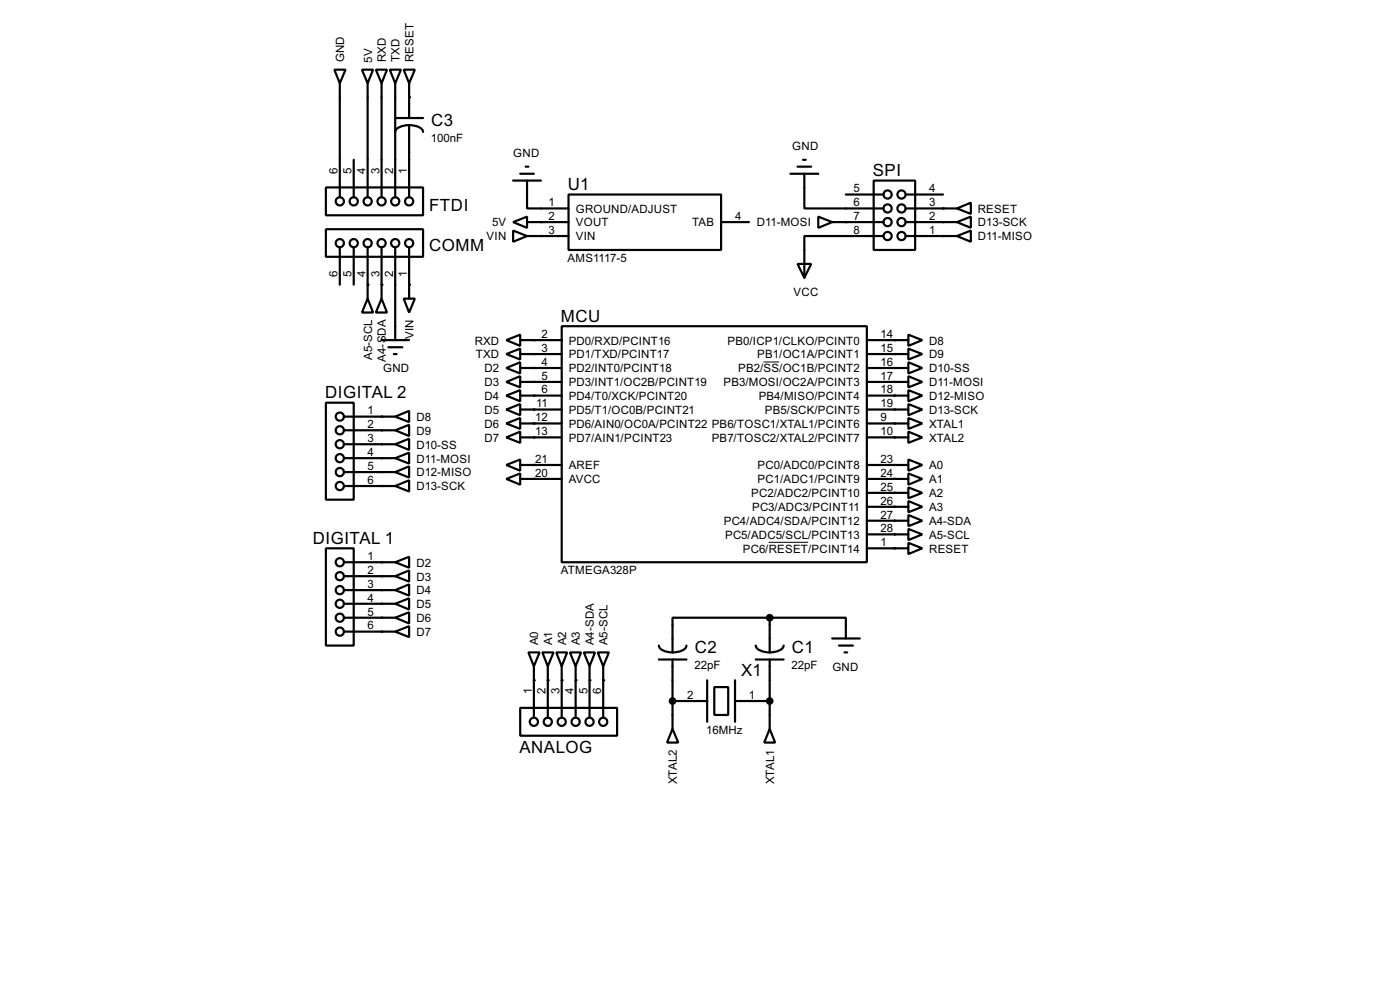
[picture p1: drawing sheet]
<svg xmlns="http://www.w3.org/2000/svg" width="256mm" height="180mm" viewBox="0 0 256 180" stroke-linecap="round" stroke-linejoin="round" font-family="sans-serif">
<g fill="#000">
<circle cx="75" cy="17.8" r=".2"/>
<circle cx="172.8" cy="38.2" r=".2"/>
<circle cx="67.4" cy="52.1" r=".2"/>
<circle cx="69.9" cy="52.1" r=".2"/>
<circle cx="75" cy="52.1" r=".2"/>
<circle cx="99.1" cy="43.2" r=".2"/>
<circle cx="99.1" cy="40.7" r=".2"/>
<circle cx="155" cy="40.7" r=".2"/>
<circle cx="172.8" cy="43.2" r=".2"/>
<circle cx="172.8" cy="40.7" r=".2"/>
<circle cx="69.9" cy="76.3" r=".2"/>
<circle cx="69.9" cy="78.8" r=".2"/>
<circle cx="97.8" cy="69.9" r=".2"/>
<circle cx="97.8" cy="77.5" r=".2"/>
<circle cx="97.8" cy="62.3" r=".2"/>
<circle cx="97.8" cy="75" r=".2"/>
<circle cx="97.8" cy="72.4" r=".2"/>
<circle cx="97.8" cy="67.4" r=".2"/>
<circle cx="97.8" cy="64.8" r=".2"/>
<circle cx="163.9" cy="64.8" r=".2"/>
<circle cx="163.9" cy="67.4" r=".2"/>
<circle cx="163.9" cy="72.4" r=".2"/>
<circle cx="163.9" cy="69.9" r=".2"/>
<circle cx="163.9" cy="75" r=".2"/>
<circle cx="163.9" cy="77.5" r=".2"/>
<circle cx="163.9" cy="62.3" r=".2"/>
<circle cx="69.9" cy="81.3" r=".2"/>
<circle cx="69.9" cy="86.4" r=".2"/>
<circle cx="69.9" cy="89" r=".2"/>
<circle cx="69.9" cy="83.9" r=".2"/>
<circle cx="97.8" cy="87.7" r=".2"/>
<circle cx="97.8" cy="85.1" r=".2"/>
<circle cx="97.8" cy="80.1" r=".2"/>
<circle cx="163.9" cy="95.3" r=".2"/>
<circle cx="163.9" cy="90.2" r=".2"/>
<circle cx="163.9" cy="87.7" r=".2"/>
<circle cx="163.9" cy="92.8" r=".2"/>
<circle cx="163.9" cy="80.1" r=".2"/>
<circle cx="163.9" cy="97.8" r=".2"/>
<circle cx="163.9" cy="85.1" r=".2"/>
<circle cx="69.9" cy="102.9" r=".2"/>
<circle cx="69.9" cy="105.5" r=".2"/>
<circle cx="69.9" cy="108" r=".2"/>
<circle cx="69.9" cy="110.5" r=".2"/>
<circle cx="69.9" cy="113.1" r=".2"/>
<circle cx="69.9" cy="115.6" r=".2"/>
<circle cx="163.9" cy="100.4" r=".2"/>
<circle cx="97.8" cy="124.5" r=".2"/>
<circle cx="100.4" cy="124.5" r=".2"/>
<circle cx="102.9" cy="124.5" r=".2"/>
<circle cx="105.5" cy="124.5" r=".2"/>
<circle cx="108" cy="124.5" r=".2"/>
<circle cx="110.5" cy="124.5" r=".2"/>
</g>
<g fill="none" stroke="#000" stroke-width=".4">
<path d="M61.3 12.8h2l-1 2.5zM62.3 15.3v20.8M66.3 12.8h2.1l-1 2.5zM67.4 15.3v20.8M68.9 12.8h2l-1 2.5zM69.9 15.3v20.8M71.4 12.8h2.1l-1.1 2.5zM72.4 15.3v20.8M74 12.8h2l-1 2.5zM75 15.3v6.3M59.7 34.3h17.8v5.1h-17.8zM64.8 29.3v6.8"/>
<path d="M72.4 21.6h5.1M75 22.9a3.2 3.2 0 0 1 2.4 .9l.1 .4M75 22.9a3.3 3.3 0 0 0-2.5 .9l-.1 .4M75 22.9v13.2M94 33.1h5.1M95.3 31.8h2.5M96.3 30.5h.5M96.6 33.1v5.1h7.6M104.2 35.6h27.9v10.2h-27.9zM144.8 31.8h5.1M146.1 30.5h2.5M147.1 29.3h.5"/>
<path d="M147.4 31.8v6.4h14.5M149.9 39.7l2.6 1-2.6 1zM155 35.6h6.9M160.1 33.1h7.6v12.7h-7.6zM165.9 38.2h9.4M165.9 35.6h6.9M175.3 38.2l2.6-1.1v2.1zM59.7 42h17.8v5h-17.8zM62.3 45.3v6.8M64.8 45.3v6.8M67.4 54.7l1 2.5h-2.1zM67.4 45.3v9.4"/>
<path d="M69.9 54.7l1 2.5h-2zM69.9 45.3v9.4M72.4 45.3v17M74 54.7h2l-1 2.5zM75 45.3v9.4M94 42.2l2.6 1-2.6 1.1zM94 40.7l2.6-1v2zM96.6 43.2h7.6M96.6 40.7h7.6M102.9 59.7h55.9v43.2h-55.9zM132.1 40.7h5.1M146.1 48.3h2.5l-1.2 2.6z"/>
<path d="M152.5 40.7h9.4M161.9 43.2h-14.5v7.7M165.9 43.2h9.4M165.9 40.7h9.4M175.3 43.2l2.6-1v2.1zM175.3 40.7l2.6-1v2zM59.7 73.7h5.1v17.8h-5.1zM63 76.3h9.4M63 78.8h9.4M69.9 62.3h5.1M71.2 63.6h2.5M72.2 64.8h.5"/>
<path d="M72.4 76.3l2.6-1.1v2.1zM72.4 78.8l2.6-1v2zM92.8 67.4l2.5-1.1v2.1zM92.8 69.9l2.5-1v2zM92.8 72.4l2.5-1v2.1zM92.8 75l2.5-1v2zM92.8 77.5l2.5-1v2zM92.8 64.8l2.5-1v2zM92.8 62.3l2.5-1v2zM95.3 67.4h7.6M95.3 69.9h7.6M95.3 72.4h7.6"/>
<path d="M95.3 75h7.6M95.3 77.5h7.6M95.3 64.8h7.6M95.3 62.3h7.6M158.8 67.4h7.6M158.8 69.9h7.6M158.8 72.4h7.6M158.8 75h7.6M158.8 77.5h7.6M158.8 64.8h7.6M158.8 62.3h7.6M166.4 61.3l2.6 1-2.6 1z"/>
<path d="M166.4 63.8l2.6 1-2.6 1zM166.4 66.3l2.6 1.1-2.6 1zM166.4 68.9l2.6 1-2.6 1zM166.4 71.4l2.6 1-2.6 1.1zM166.4 74l2.6 1-2.6 1zM166.4 76.5l2.6 1-2.6 1zM166.4 79l2.6 1.1-2.6 1zM63 81.3h9.4M63 83.9h9.4M63 86.4h9.4M63 89h9.4M72.4 81.3l2.6-1v2.1z"/>
<path d="M72.4 83.9l2.6-1v2zM72.4 86.4l2.6-1v2zM72.4 89l2.6-1.1v2.1zM92.8 80.1l2.5-1.1v2.1zM92.8 87.7l2.5-1v2zM92.8 85.1l2.5-1v2.1zM95.3 85.1h7.6M95.3 87.7h7.6M95.3 80.1h7.6M158.8 85.1h7.6M158.8 87.7h7.6M158.8 90.2h7.6"/>
<path d="M158.8 92.8h7.6M158.8 95.3h7.6M158.8 97.8h7.6M158.8 80.1h7.6M166.4 84.1l2.6 1-2.6 1.1zM166.4 86.7l2.6 1-2.6 1zM166.4 89.2l2.6 1-2.6 1zM166.4 91.7l2.6 1.1-2.6 1zM166.4 94.3l2.6 1-2.6 1zM166.4 96.8l2.6 1-2.6 1.1zM166.4 99.4l2.6 1-2.6 1zM59.7 100.4h5.1v17.8h-5.1z"/>
<path d="M63 102.9h9.4M63 105.5h9.4M63 108h9.4M63 110.5h9.4M63 113.1h9.4M63 115.6h9.4M72.4 102.9l2.6-1v2zM72.4 105.5l2.6-1.1v2.1zM72.4 108l2.6-1v2zM72.4 110.5l2.6-1v2.1zM72.4 113.1l2.6-1v2zM72.4 115.6l2.6-1v2z"/>
<path d="M96.8 119.4h2.1l-1.1 2.6zM99.4 119.4h2l-1 2.6zM101.9 119.4h2l-1 2.6zM104.4 119.4h2.1l-1 2.6zM107 119.4h2l-1 2.6zM109.5 119.4h2.1l-1.1 2.6zM120.7 118.2a2.27 2.27 0 0 0 2.5 1.2M125.8 118.2a1.47 1.47 0 0 1-1.4 1l-1.2 .2M138.5 118.2a1.5 1.5 0 0 0 1.3 1l1.2 .2M141 113.1h-17.8v6.3M141 113.1h14v3.8M141 113.1v6.3"/>
<path d="M143.6 118.2a1.5 1.5 0 0 1-1.4 1l-1.2 .2M152.5 116.9h5M153.7 118.2h2.6M154.7 119.4h.5M158.8 100.4h7.6M95.3 129.6h17.8v5.1h-17.8zM97.8 122v9.4M100.4 122v9.4M102.9 122v9.4M105.5 122v9.4M108 122v9.4M110.5 122v9.4"/>
<path d="M120.7 120.7h5.1M123.2 133.4l1.1 2.5h-2.1zM123.2 128.3h6.4M123.2 120.7v12.7M129.6 124.5v7.6M130.9 125.8h2.5v5.1h-2.5zM134.7 128.3h6.3M134.7 124.5v7.6M138.5 120.7h5.1M141 133.4l1 2.5h-2zM141 120.7v12.7"/>
<circle cx="62.2" cy="36.9" r=".75"/>
<circle cx="64.8" cy="36.9" r=".75"/>
<circle cx="67.3" cy="36.9" r=".75"/>
<circle cx="69.9" cy="36.9" r=".75"/>
<circle cx="72.4" cy="36.9" r=".75"/>
<circle cx="74.9" cy="36.9" r=".75"/>
<circle cx="162.6" cy="35.6" r=".75"/>
<circle cx="162.6" cy="38.2" r=".75"/>
<circle cx="165.1" cy="38.2" r=".75"/>
<circle cx="165.1" cy="35.6" r=".75"/>
<circle cx="62.2" cy="44.5" r=".75"/>
<circle cx="64.8" cy="44.5" r=".75"/>
<circle cx="67.3" cy="44.5" r=".75"/>
<circle cx="69.9" cy="44.5" r=".75"/>
<circle cx="72.4" cy="44.5" r=".75"/>
<circle cx="74.9" cy="44.5" r=".75"/>
<circle cx="162.6" cy="40.7" r=".75"/>
<circle cx="162.6" cy="43.2" r=".75"/>
<circle cx="165.1" cy="40.7" r=".75"/>
<circle cx="165.1" cy="43.2" r=".75"/>
<circle cx="62.2" cy="78.8" r=".75"/>
<circle cx="62.2" cy="76.3" r=".75"/>
<circle cx="62.2" cy="89" r=".75"/>
<circle cx="62.2" cy="81.3" r=".75"/>
<circle cx="62.2" cy="83.9" r=".75"/>
<circle cx="62.2" cy="86.4" r=".75"/>
<circle cx="62.2" cy="113.1" r=".75"/>
<circle cx="62.2" cy="108" r=".75"/>
<circle cx="62.2" cy="105.5" r=".75"/>
<circle cx="62.2" cy="102.9" r=".75"/>
<circle cx="62.2" cy="110.5" r=".75"/>
<circle cx="62.2" cy="115.6" r=".75"/>
<circle cx="97.8" cy="132.1" r=".75"/>
<circle cx="100.3" cy="132.1" r=".75"/>
<circle cx="102.9" cy="132.1" r=".75"/>
<circle cx="105.4" cy="132.1" r=".75"/>
<circle cx="108" cy="132.1" r=".75"/>
<circle cx="110.5" cy="132.1" r=".75"/>
</g>
<path d="M139.9 66.3h2.9M140.8 99.3h7.3" fill="none" stroke="#000" stroke-width=".18"/>
<g fill="#000" stroke="#000" stroke-width=".4">
<circle cx="141" cy="113.1" r=".5"/>
<circle cx="123.2" cy="128.3" r=".5"/>
<circle cx="141" cy="128.3" r=".5"/>
</g>
<g font-size="3.5">
<text x="79" y="23.1">C3</text>
<text x="104" y="34.8">U1</text>
<text x="159.9" y="32.3">SPI</text>
<text x="78.6" y="38.7">FTDI</text>
<text x="78.6" y="45.9">COMM</text>
<text x="102.8" y="58.9">MCU</text>
<text x="59.6" y="72.9">DIGITAL 2</text>
<text x="57.3" y="99.6">DIGITAL 1</text>
<text x="127.3" y="119.6">C2</text>
<text x="145.1" y="119.6">C1</text>
<text x="135.8" y="123.7">X1</text>
<text x="95.2" y="137.8">ANALOG</text>
</g>
<g font-size="2.4">
<text x="63.1" y="11.4" transform="rotate(-90 63.1 11.4)">GND</text>
<text x="68.2" y="11.5" transform="rotate(-90 68.2 11.5)">5V</text>
<text x="70.7" y="11.4" transform="rotate(-90 70.7 11.4)">RXD</text>
<text x="73.2" y="11.4" transform="rotate(-90 73.2 11.4)">TXD</text>
<text x="75.8" y="11.4" transform="rotate(-90 75.8 11.4)">RESET</text>
<text x="79" y="25.9">100nF</text>
<text x="94" y="28.8">GND</text>
<text x="145.1" y="27.5">GND</text>
<text x="61.9" y="31.8" transform="rotate(-90 61.9 31.8)">6</text>
<text x="64.4" y="31.8" transform="rotate(-90 64.4 31.8)">5</text>
<text x="67" y="31.8" transform="rotate(-90 67 31.8)">4</text>
<text x="69.5" y="31.8" transform="rotate(-90 69.5 31.8)">3</text>
<text x="72" y="31.8" transform="rotate(-90 72 31.8)">2</text>
<text x="74.6" y="31.8" transform="rotate(-90 74.6 31.8)">1</text>
<text x="156.4" y="35.2">5</text>
<text x="170.2" y="35.2">4</text>
<text x="90.2" y="41.5">5V</text>
<text x="100.5" y="37.7">1</text>
<text x="100.5" y="40.2">2</text>
<text x="105.5" y="39">GROUND/ADJUST</text>
<text x="105.5" y="41.5">VOUT</text>
<text x="126.8" y="41.5">TAB</text>
<text x="134.7" y="40.2">4</text>
<text x="138.6" y="41.5">D11-MOSI</text>
<text x="156.4" y="40.2">7</text>
<text x="156.4" y="37.7">6</text>
<text x="170.2" y="40.2">2</text>
<text x="170.2" y="37.7">3</text>
<text x="179.1" y="41.5">D13-SCK</text>
<text x="179.1" y="39">RESET</text>
<text x="89.1" y="44">VIN</text>
<text x="100.5" y="42.8">3</text>
<text x="104" y="48">AMS1117-5</text>
<text x="105.5" y="44">VIN</text>
<text x="156.4" y="42.8">8</text>
<text x="170.2" y="42.8">1</text>
<text x="179.1" y="44">D11-MISO</text>
<text x="61.9" y="50.7" transform="rotate(-90 61.9 50.7)">6</text>
<text x="64.4" y="50.7" transform="rotate(-90 64.4 50.7)">5</text>
<text x="67" y="50.7" transform="rotate(-90 67 50.7)">4</text>
<text x="69.5" y="50.7" transform="rotate(-90 69.5 50.7)">3</text>
<text x="72" y="50.7" transform="rotate(-90 72 50.7)">2</text>
<text x="74.6" y="50.7" transform="rotate(-90 74.6 50.7)">1</text>
<text x="145.4" y="54.2">VCC</text>
<text x="68.2" y="65.9" transform="rotate(-90 68.2 65.9)">A5-SCL</text>
<text x="75.8" y="62.1" transform="rotate(-90 75.8 62.1)">VIN</text>
<text x="87" y="63.1">RXD</text>
<text x="87.2" y="65.6">TXD</text>
<text x="99.2" y="64.4">3</text>
<text x="99.2" y="61.9">2</text>
<text x="104.2" y="65.6">PD1/TXD/PCINT17</text>
<text x="104.2" y="63.1">PD0/RXD/PCINT16</text>
<text x="133.3" y="63.1">PB0/ICP1/CLKO/PCINT0</text>
<text x="138.7" y="65.6">PB1/OC1A/PCINT1</text>
<text x="161.3" y="61.9">14</text>
<text x="161.3" y="64.4">15</text>
<text x="170.2" y="63.1">D8</text>
<text x="170.2" y="65.6">D9</text>
<text x="70.2" y="68.1">GND</text>
<text x="70.7" y="66.2" transform="rotate(-90 70.7 66.2)">A4-SDA</text>
<text x="88.8" y="68.1">D2</text>
<text x="88.8" y="70.7">D3</text>
<text x="99.2" y="72">6</text>
<text x="99.2" y="69.5">5</text>
<text x="99.2" y="67">4</text>
<text x="104.2" y="70.7">PD3/INT1/OC2B/PCINT19</text>
<text x="104.2" y="68.1">PD2/INT0/PCINT18</text>
<text x="132.5" y="70.7">PB3/MOSI/OC2A/PCINT3</text>
<text x="135.2" y="68.1">PB2/SS/OC1B/PCINT2</text>
<text x="161.3" y="69.5">17</text>
<text x="161.3" y="67">16</text>
<text x="161.3" y="72">18</text>
<text x="170.2" y="68.1">D10-SS</text>
<text x="170.2" y="70.7">D11-MOSI</text>
<text x="67.4" y="75.8">1</text>
<text x="76.3" y="77.1">D8</text>
<text x="88.8" y="73.2">D4</text>
<text x="88.8" y="75.8">D5</text>
<text x="98.1" y="77.1">12</text>
<text x="98.2" y="74.6">11</text>
<text x="104.2" y="75.8">PD5/T1/OC0B/PCINT21</text>
<text x="104.2" y="73.2">PD4/T0/XCK/PCINT20</text>
<text x="139" y="73.2">PB4/MISO/PCINT4</text>
<text x="140.1" y="75.8">PB5/SCK/PCINT5</text>
<text x="161.3" y="74.6">19</text>
<text x="161.3" y="77.1">9</text>
<text x="170.2" y="73.2">D12-MISO</text>
<text x="170.2" y="75.8">D13-SCK</text>
<text x="67.4" y="78.3">2</text>
<text x="67.4" y="80.9">3</text>
<text x="67.4" y="83.5">4</text>
<text x="76.3" y="79.6">D9</text>
<text x="76.3" y="82.1">D10-SS</text>
<text x="88.8" y="78.3">D6</text>
<text x="88.8" y="80.8">D7</text>
<text x="98.1" y="79.7">13</text>
<text x="104.2" y="78.3">PD6/AIN0/OC0A/PCINT22 PB6/TOSC1/XTAL1/PCINT6</text>
<text x="104.2" y="80.8">PD7/AIN1/PCINT23</text>
<text x="130.4" y="80.8">PB7/TOSC2/XTAL2/PCINT7</text>
<text x="161.3" y="79.7">10</text>
<text x="170.2" y="78.3">XTAL1</text>
<text x="170.2" y="80.8">XTAL2</text>
<text x="67.4" y="86">5</text>
<text x="67.4" y="88.5">6</text>
<text x="76.3" y="84.7">D11-MOSI</text>
<text x="76.3" y="87.2">D12-MISO</text>
<text x="76.3" y="89.8">D13-SCK</text>
<text x="98.1" y="87.3">20</text>
<text x="98.1" y="84.7">21</text>
<text x="104.2" y="88.5">AVCC</text>
<text x="104.2" y="85.9">AREF</text>
<text x="138.8" y="88.5">PC1/ADC1/PCINT9</text>
<text x="138.8" y="85.9">PC0/ADC0/PCINT8</text>
<text x="161.3" y="89.8">25</text>
<text x="161.3" y="87.3">24</text>
<text x="161.3" y="84.7">23</text>
<text x="170.2" y="85.9">A0</text>
<text x="170.2" y="88.5">A1</text>
<text x="137.6" y="91">PC2/ADC2/PCINT10</text>
<text x="137.8" y="93.6">PC3/ADC3/PCINT11</text>
<text x="161.3" y="94.9">27</text>
<text x="161.3" y="92.4">26</text>
<text x="170.2" y="91">A2</text>
<text x="170.2" y="93.6">A3</text>
<text x="132.6" y="96.1">PC4/ADC4/SDA/PCINT12</text>
<text x="132.8" y="98.6">PC5/ADC5/SCL/PCINT13</text>
<text x="136.1" y="101.2">PC6/RESET/PCINT14</text>
<text x="161.3" y="100">1</text>
<text x="161.3" y="97.4">28</text>
<text x="170.2" y="96.1">A4-SDA</text>
<text x="170.2" y="98.6">A5-SCL</text>
<text x="170.2" y="101.2">RESET</text>
<text x="67.4" y="102.5">1</text>
<text x="67.4" y="105.1">2</text>
<text x="67.4" y="107.6">3</text>
<text x="76.3" y="103.7">D2</text>
<text x="76.3" y="106.3">D3</text>
<text x="102.7" y="105.1">ATMEGA328P</text>
<text x="67.4" y="110.1">4</text>
<text x="67.4" y="112.7">5</text>
<text x="76.3" y="108.8">D4</text>
<text x="76.3" y="111.3">D5</text>
<text x="76.3" y="113.9">D6</text>
<text x="67.4" y="115.2">6</text>
<text x="76.3" y="116.4">D7</text>
<text x="98.6" y="118.1" transform="rotate(-90 98.6 118.1)">A0</text>
<text x="101.2" y="118.1" transform="rotate(-90 101.2 118.1)">A1</text>
<text x="103.7" y="118.1" transform="rotate(-90 103.7 118.1)">A2</text>
<text x="106.2" y="118.1" transform="rotate(-90 106.2 118.1)">A3</text>
<text x="108.8" y="118.1" transform="rotate(-90 108.8 118.1)">A4-SDA</text>
<text x="111.3" y="118.1" transform="rotate(-90 111.3 118.1)">A5-SCL</text>
<text x="127.3" y="122.5">22pF</text>
<text x="145" y="122.5">22pF</text>
<text x="152.5" y="122.8">GND</text>
<text x="97.4" y="127.1" transform="rotate(-90 97.4 127.1)">1</text>
<text x="100" y="127.1" transform="rotate(-90 100 127.1)">2</text>
<text x="102.5" y="127" transform="rotate(-90 102.5 127)">3</text>
<text x="105.1" y="127" transform="rotate(-90 105.1 127)">4</text>
<text x="107.6" y="127.1" transform="rotate(-90 107.6 127.1)">5</text>
<text x="110.1" y="127.1" transform="rotate(-90 110.1 127.1)">6</text>
<text x="125.9" y="127.9">2</text>
<text x="137.2" y="127.9">1</text>
<text x="129.4" y="134.3">16MHz</text>
<text x="124" y="143.6" transform="rotate(-90 124 143.6)">XTAL2</text>
<text x="141.8" y="143.6" transform="rotate(-90 141.8 143.6)">XTAL1</text>
</g>
</svg>
